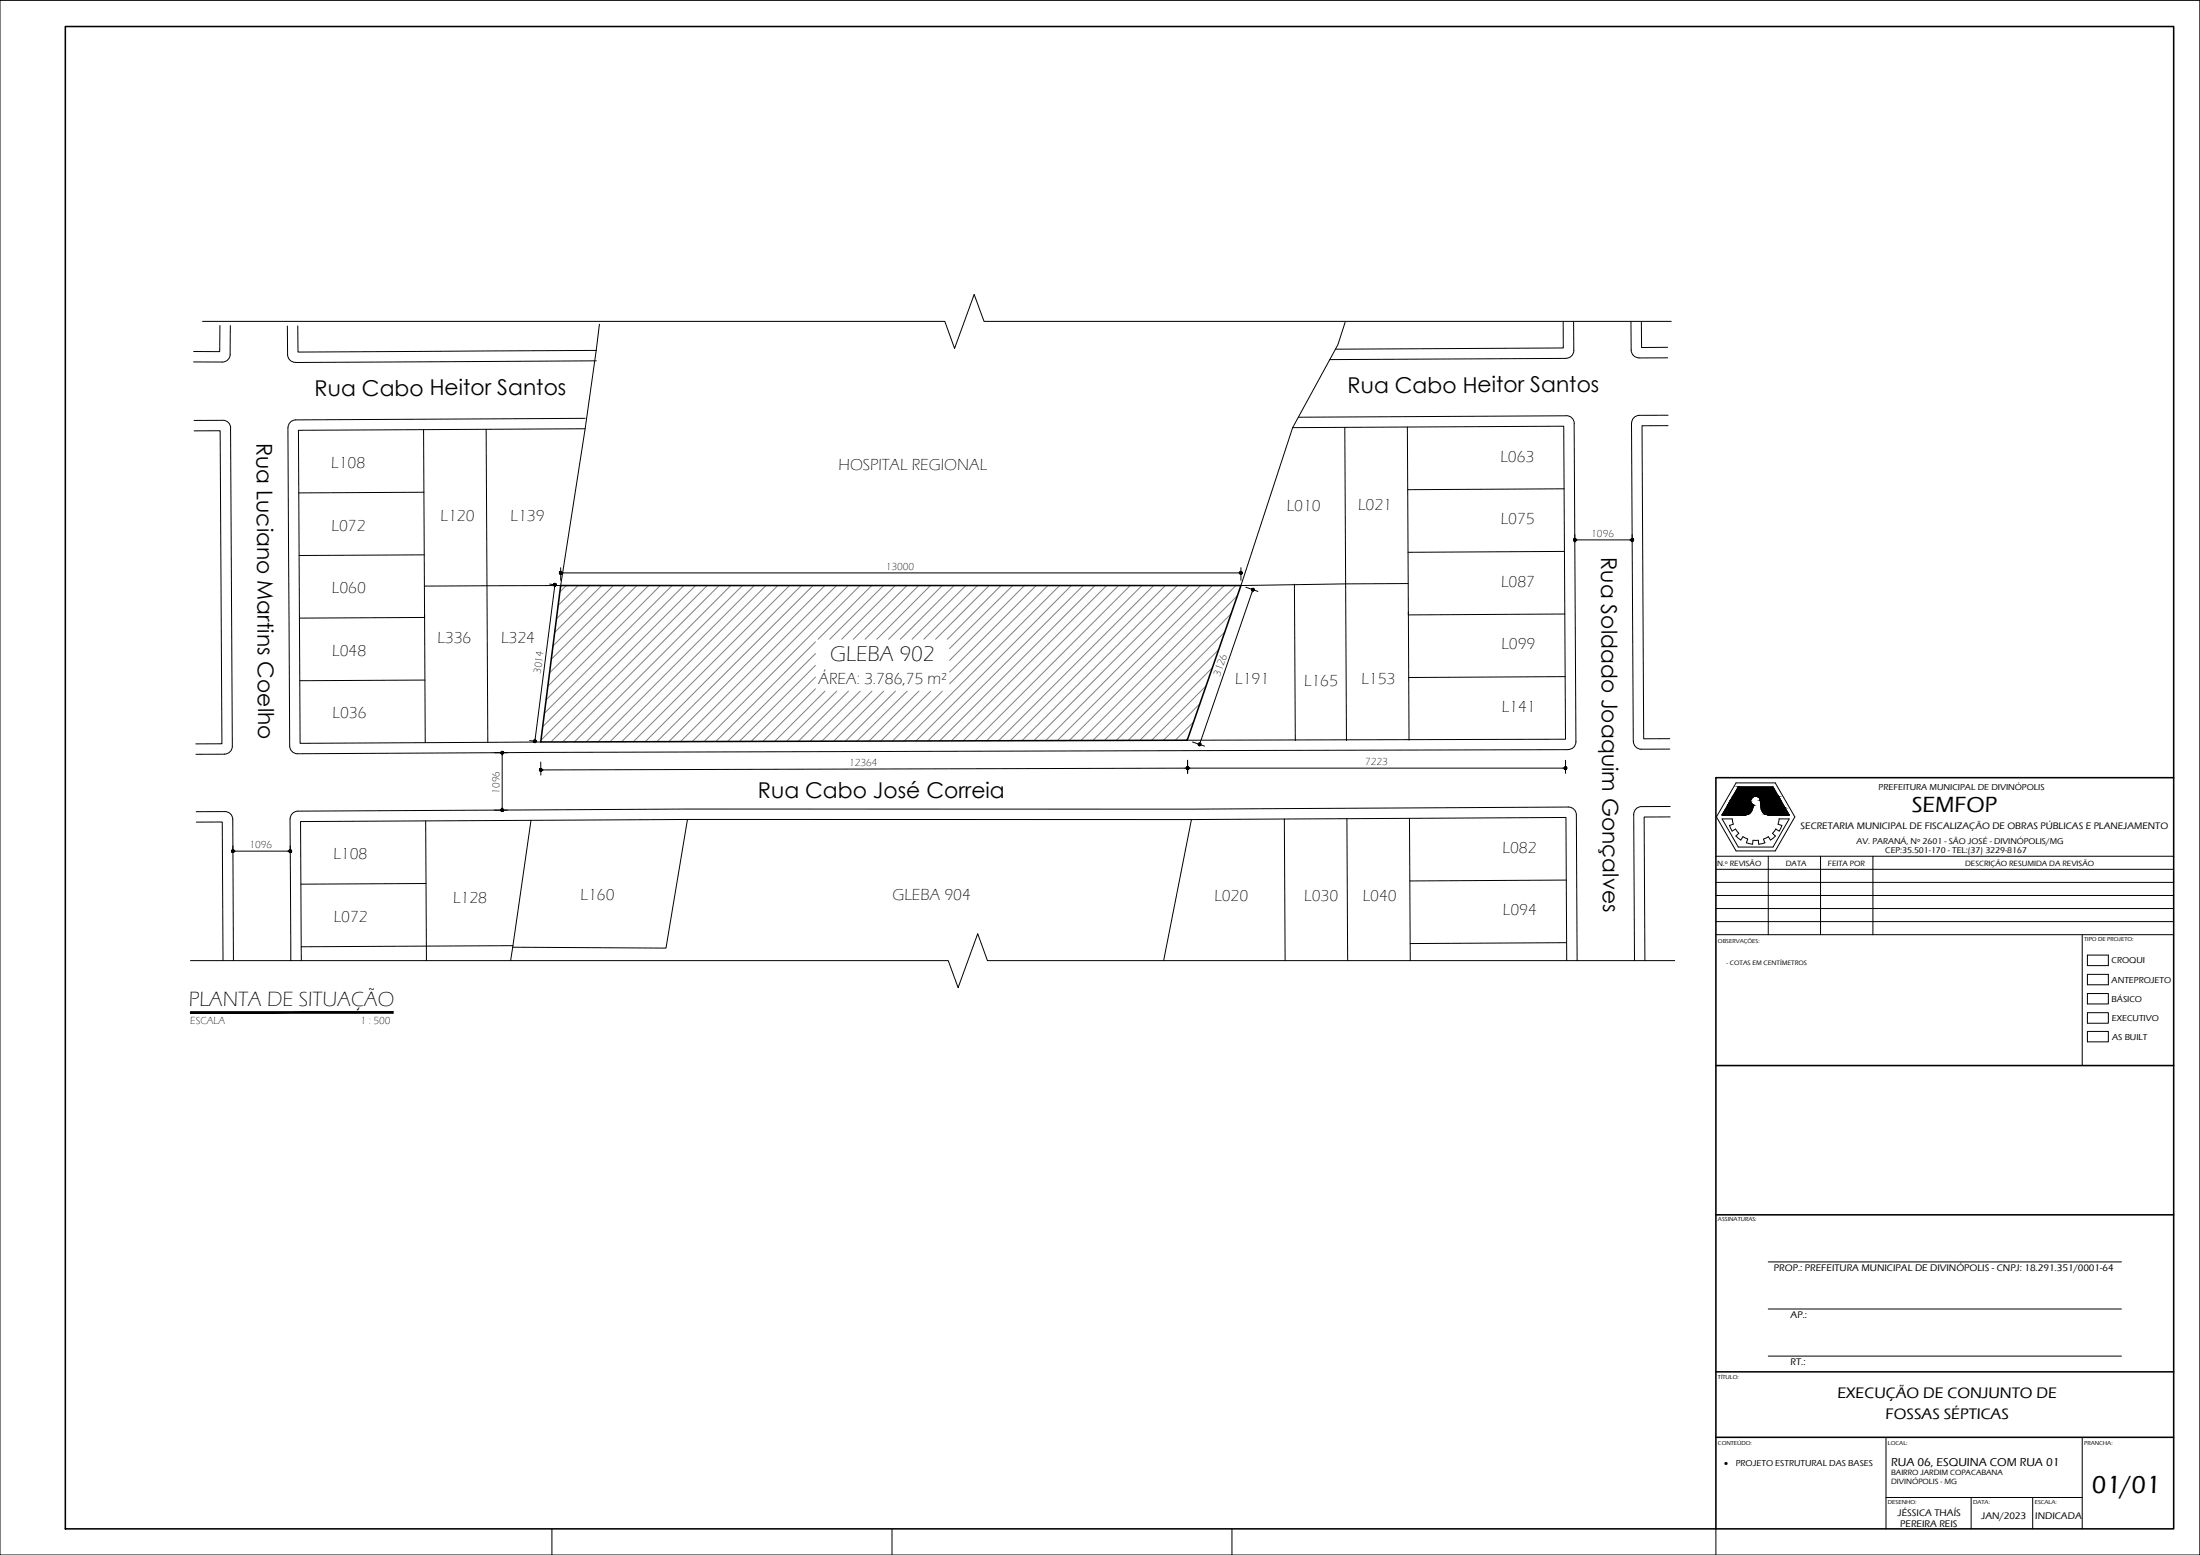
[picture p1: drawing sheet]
<svg xmlns="http://www.w3.org/2000/svg" width="841mm" height="594mm" viewBox="0 0 841 594" stroke-linecap="round" stroke-linejoin="round" font-family="sans-serif">
<!-- layer: 0.4 -->
<g fill="none" stroke="#000" stroke-width=".38">
<path d="M74 138.3h11M84.1 124.3l-.1 10h-10M88 135.3a2.98 2.98 0 0 1-3 3M88.1 124.4l-.1 11M109.9 124.6v10.9a2.98 2.98 0 0 0 3 2.9l115.1-.5M113.8 124.5l.1 10 114-.6M229.2 123.9l-5.5 39.9-9.4 59.9-52.1 .2M514.2 123.1l-2.8 8.7-17.2 31.6M597.6 123v9.9l-87.1 .5M598.7 136.9l-90.4 .5M601.6 123v10.9a2.98 2.98 0 0 1-2.9 3M623.5 122.8l.1 11"/>
<path d="M623.6 133.7a2.98 2.98 0 0 0 3 3M627.5 122.8v10l10-.1M637.5 136.7l-10.9 .1M223.7 159.8l-110.7 .6-1.8 .7a2.98 2.98 0 0 0-1.1 2.3l.6 121.6a2.98 2.98 0 0 0 3 3l93-.5 392.8-1.1M598.8 158.8l-102.5 .6M598.8 158.8a2.92 2.92 0 0 1 3 3l.6 121.6a2.98 2.98 0 0 1-2.9 3M626.7 158.7a2.98 2.98 0 0 0-3 3l.7 121.6M637.7 158.6l-11 .1M74.2 160.6l11-.1a2.98 2.98 0 0 1 3 3M74.2 164.6h10l.6 119.6h-10M88.1 163.5l.7 121.6a2.98 2.98 0 0 1-3 3M161.9 164.1l.4 71.8-47.8 .2"/>
<path d="M185.8 164l.7 119.6M223.7 163.8l-109.6 .6 .6 119.6 92-.5M514.1 163.3l.6 119.6M538 163.2l.4 71.7 59.8-.3M637.7 162.6l-10 .1 .7 119.6 9.9-.1M162.1 188.1l-47.9 .2M597.9 186.7l-59.8 .4M162.2 212l-47.9 .2M598 210.7l-59.7 .3M162.3 234.7l.3 49M494.8 223.2l.4 59.8M538.3 222.9l-63.9 .8 19.8-60.3 103.6-.6 .7 119.6-144.5 .4"/>
<path d="M538.4 233.7l.2 49.1M162.4 259.8l-47.8 .3M598.3 258.5l-59.8 .3M85.9 288.1l-11 .1M624.4 283.3a2.98 2.98 0 0 0 3 2.9h10.9M75 314.1l10-.1 .3 53M75 310.1h11a2.98 2.98 0 0 1 3 2.9l.2 54M110.9 312.9l.3 54.1M110.9 312.9a2.98 2.98 0 0 1 3-3l148.9-.8h192.6l144.2-.8a2.98 2.98 0 0 1 3 3l.3 55.7M162.7 313.6l.3 53.4M203 313.4l-7 48.5M262.8 313.1l-147.9 .8 .3 53.1"/>
<path d="M455.5 313.1l143.1-.8 .3 54.7M491 312.9l.3 54.1M514.9 312.8l.3 54.2M538.8 312.6l.3 54.4M638.5 312.1h-10l.3 54.9M638.5 308.1l-11 .1a2.98 2.98 0 0 0-3 3l.3 55.8M162.9 337.5l-47.9 .3M598.8 336.2l-59.9 .4M195.2 367l.8-5.1 58.6 .3 8.2-49.1h192.7l-10.7 53.9M196.1 361.3l-81 .4M598.9 360.1l-59.8 .4"/>
</g>
<!-- layer: B-COTAS -->
<g fill="none" stroke="#808080" stroke-width=".38">
<path d="M216.5 223.7l-2.5 2.5M221 223.7l-7.6 7.6M225.5 223.7l-12.8 12.7M230 223.7l-18 17.9M234.5 223.7l-23.1 23.1M239 223.7l-28.3 28.2M243.5 223.7l-33.4 33.4M247.9 223.7l-38.5 38.5M252.4 223.7l-43.6 43.6M256.9 223.7l-48.8 48.8M261.4 223.7l-53.9 53.9M265.9 223.7l-59.1 59.1"/>
<path d="M270.4 223.7l-59.8 59.8M274.9 223.7l-59.8 59.8M279.4 223.7l-59.8 59.7M283.8 223.7l-59.7 59.7M288.3 223.7l-59.7 59.7M292.8 223.7l-59.7 59.7M297.3 223.7l-59.7 59.7M301.8 223.7l-59.7 59.7M306.3 223.7l-59.7 59.7M310.8 223.7l-59.7 59.7M315.3 223.7l-59.6 59.7M319.8 223.7l-59.7 59.7"/>
<path d="M324.3 223.7l-59.7 59.6M328.8 223.7l-59.6 59.6M333.2 223.7l-20.5 20.5M337.7 223.7l-20.5 20.5M342.2 223.7l-20.5 20.5M346.7 223.7l-20.5 20.5M351.2 223.7l-20.5 20.5M355.7 223.7l-20.5 20.5M360.2 223.7l-20.5 20.5M364.7 223.7l-20.5 20.5M369.2 223.7l-20.5 20.5M373.7 223.7l-20.6 20.5"/>
<path d="M378.2 223.7l-20.6 20.5M382.7 223.7l-20.6 20.5M387.1 223.7l-24.1 24.1M391.6 223.7l-28.6 28.6M396.1 223.7l-33.1 33.1M400.6 223.7l-37.6 37.6M405.1 223.7l-59.4 59.4M409.6 223.7l-59.4 59.4M414.1 223.7l-59.4 59.4M418.5 223.7l-59.3 59.4M423 223.7l-59.3 59.4M427.6 223.7l-59.4 59.4"/>
<path d="M432.1 223.7l-59.4 59.4M436.5 223.7l-59.3 59.3M441 223.7l-59.3 59.3M445.5 223.7l-59.3 59.3M450 223.7l-59.3 59.3M454.5 223.7l-59.3 59.3M459 223.7l-59.3 59.3M463.5 223.7l-59.3 59.2M468 223.7l-59.3 59.2M470.6 234.5l-48.4 48.4M472.4 223.7l-59.2 59.2M473 227.6l-55.3 55.3"/>
<path d="M311.7 245.2l-38.1 38.1M311.7 249.7l-33.6 33.6M311.7 254.2l-29 29.1M311.7 258.7l-24.6 24.6M463.5 255.1l-27.8 27.7M465.8 248.3l-34.6 34.6M468.2 241.4l-41.5 41.5M311.7 263.2l-20.1 20.1M315.4 264l-19.2 19.2M319.9 264l-19.2 19.2M324.4 264l-19.2 19.2M328.8 264l-19.1 19.2"/>
<path d="M333.3 264l-19.1 19.2M337.8 264l-19.1 19.2M342.3 264l-19.1 19.2M346.8 264l-19.1 19.1M351.3 264l-19.1 19.1M355.8 264l-19.1 19.1M360.3 264l-19.1 19.1M456.3 275.8l-7.1 7M458.7 268.9l-13.9 13.9M461.1 262l-20.9 20.8M453.9 282.6l-.2 .2"/>
</g>
<!-- layer: 0.6 -->
<path d="M214.3 223.7h260.1l-20.5 59.1-247.2 .7z" fill="none" stroke="#000" stroke-width=".59"/>
<!-- layer: CONTORNO TERRENO -->
<path d="M77.4 122.8h283.8l3.7 10.3 7.5-20.6 3.8 10.3h262.7M72.8 367h289.7l3.8 10.3 7.5-20.6 3.7 10.3h262.7" fill="none" stroke="#000" stroke-width=".38"/>
<!-- layer: C-TEXTO-01 -->
<path d="M72.8 386.5v.6l77.5-.6zM72.8 387.1l77.5-.6v.6z" fill="#000" stroke="#000" stroke-width=".38"/>
<!-- layer: B-COTAS -->
<g fill="none" stroke="#000" stroke-width=".38">
<path d="M214.3 216.9v4.8M214.8 218.9h259.1M474.4 216.9v4.8M602 204.3v2.9M602.5 206.3h21M624 204.3v2.7M210.1 223.2l2.3 .2M212 223.9l-7.4 58.8M476.2 224.3l4.7 1.6M478.8 225.7l-20 58.2M189 287.6h5M192 288.1v20.9"/>
<path d="M202.5 282.9l2.2 .3M206.7 291.1l.1 5M453.5 293.5l-246.3 .6M454 295.5v-5v5M454.5 293.5h143.5M455.9 283.5l4.6 1.5M598.5 290.5v5M189 309.5h5M89 323.2v2M89.5 325.2h20.9M111 323.2v2"/>
</g>
<g fill="#000" stroke="#000" stroke-width=".38">
<path d="M213.9 218.9v.2l.4-.2zM213.9 219.1l.4-.2-.2 .4zM214.3 218.9l-.2 .4 .2 .1z"/>
<path d="M214.3 218.9v.5l.3-.1zM214.3 218.9l.5 .2-.2 .2zM214.3 218.9l.5 .2v-.2z"/>
<path d="M214.1 218.5l.2 .4v-.5zM214.1 218.5l.2 .4-.4-.3zM213.9 218.6v.3h.4z"/>
<path d="M214.3 218.9h.5v-.3zM214.6 218.5l.2 .1-.5 .3zM214.3 218.4v.5l.3-.4z"/>
<path d="M473.9 218.9v.2l.5-.2zM473.9 219.1l.5-.2-.3 .4zM474.4 218.9l-.3 .4 .3 .1z"/>
<path d="M474.1 218.5l.3 .4v-.5zM473.9 218.6l.2-.1 .3 .4zM473.9 218.6v.3h.5z"/>
<path d="M474.4 218.9v.5l.2-.1zM474.4 218.9l.4 .2-.2 .2zM474.4 218.9l.4 .2 .1-.2z"/>
<path d="M474.4 218.9h.5l-.1-.3zM474.6 218.5l.2 .1-.4 .3zM474.4 218.4v.5l.2-.4z"/>
<path d="M601.6 206.3v.2l.4-.2zM601.6 206.5l.4-.2-.2 .4zM602 206.3l-.2 .4 .2 .1z"/>
<path d="M602 206.3v.5l.3-.1zM602 206.3l.5 .2-.2 .2zM602 206.3l.5 .2v-.2z"/>
<path d="M601.8 205.8l.2 .5v-.5zM601.6 206l.2-.2 .2 .5zM601.6 206v.3h.4z"/>
<path d="M602 206.3h.5v-.3zM602.3 205.8l.2 .2-.5 .3zM602 205.8v.5l.3-.5z"/>
<path d="M623.5 206.3v.2l.5-.2zM623.5 206.5l.5-.2-.3 .4zM624 206.3l-.3 .4 .3 .1z"/>
<path d="M623.7 205.8l.3 .5v-.5zM623.5 206l.2-.2 .3 .5zM623.5 206v.3h.5z"/>
<path d="M624 206.3v.5l.2-.1zM624 206.3l.4 .2-.2 .2zM624 206.3l.4 .2 .1-.2z"/>
<path d="M624 206.3h.5l-.1-.3zM624.2 205.8l.2 .2-.4 .3zM624 205.8v.5l.2-.5z"/>
<path d="M211.6 223.4l.1 .2 .4-.2zM211.7 223.6l.4-.2-.3 .4zM212.1 223.4l-.3 .4 .2 .1z"/>
<path d="M212.1 223.4l-.1 .5h.3zM212.1 223.4l.4 .3-.2 .2zM212.1 223.4l.4 .3 .1-.2z"/>
<path d="M211.9 222.9l.2 .5 .1-.5zM211.7 223.1l.2-.2 .2 .5zM211.7 223.1l-.1 .3h.5z"/>
<path d="M212.1 223.4l.5 .1v-.3zM212.4 223l.2 .2-.5 .2zM212.2 222.9l-.1 .5 .3-.4z"/>
<path d="M478.5 225.1v.3l.5-.1zM478.5 225.4l.5-.1-.4 .3zM478.6 225.6l.2 .1 .2-.4z"/>
<path d="M479 225.3l-.2 .4 .2 .1zM479 225.3l.3 .4-.3 .1zM479 225.3l.3 .4 .1-.3z"/>
<path d="M478.9 224.8l.1 .5 .1-.5zM478.6 224.9l.3-.1 .1 .5zM478.6 224.9l-.1 .2 .5 .2z"/>
<path d="M479 225.3l.4 .1 .1-.2zM479 225.3l.3-.3 .2 .2zM479.1 224.8l-.1 .5 .3-.3z"/>
<path d="M191.5 287.6l.1 .2 .4-.2zM191.6 287.8l.4-.2-.3 .4zM192 287.6l-.3 .4 .3 .1z"/>
<path d="M191.7 287.2l.3 .4v-.5zM191.6 287.3l.1-.1 .3 .4zM191.6 287.3l-.1 .3h.5z"/>
<path d="M192 287.6v.5l.2-.1zM192 287.6l.4 .2-.2 .2zM192 287.6l.4 .2 .1-.2z"/>
<path d="M192 287.6h.5l-.1-.3zM192.2 287.2l.2 .1-.4 .3zM192 287.1v.5l.2-.4z"/>
<path d="M204 283.1v.3l.5-.2zM204 283.4l.5-.2-.3 .4zM204.5 283.2l-.3 .4 .2 .1z"/>
<path d="M204.5 283.2l-.1 .5 .3-.1zM204.5 283.2l.4 .3-.2 .1zM204.5 283.2l.4 .3 .1-.2z"/>
<path d="M204.3 282.8l.2 .4 .1-.5zM204.1 282.9l.2-.1 .2 .4zM204.1 282.9l-.1 .2 .5 .1z"/>
<path d="M204.5 283.2l.5 .1-.1-.3zM204.8 282.8l.1 .2-.4 .2zM204.6 282.7l-.1 .5 .3-.4z"/>
<path d="M206.2 294.1l.1 .3 .4-.3zM206.3 294.4l.4-.3-.2 .5zM206.7 294.1l-.2 .5 .2 .1z"/>
<path d="M206.7 294.1v.6l.3-.1zM206.7 294.1l.5 .3-.2 .2zM206.7 294.1l.5 .3v-.3z"/>
<path d="M206.5 293.7l.2 .4v-.5zM206.5 293.7l.2 .4-.4-.2zM206.3 293.9l-.1 .2h.5z"/>
<path d="M206.7 294.1h.5v-.2zM207 293.7l.2 .2-.5 .2zM206.7 293.6v.5l.3-.4z"/>
<path d="M453.5 293.5l.1 .2 .4-.2zM453.6 293.7l.4-.2-.3 .4zM454 293.5l-.3 .4 .3 .1z"/>
<path d="M453.5 293.5l.1 .2 .4-.2zM453.6 293.7l.4-.2-.2 .4zM454 293.5l-.2 .4 .2 .1z"/>
<path d="M454 293.5v.5l.2-.1zM454 293.5l.4 .2-.2 .2zM454 293.5l.4 .2 .1-.2z"/>
<path d="M453.7 293l.3 .5v-.5zM453.7 293l.3 .5-.4-.3zM453.6 293.2l-.1 .3h.5z"/>
<path d="M453.8 293l.2 .5v-.5zM453.6 293.2l.2-.2 .2 .5zM453.6 293.2l-.1 .3h.5z"/>
<path d="M454 293.5v.5l.3-.1zM454 293.5l.4 .2-.1 .2zM454 293.5l.4 .2 .1-.2z"/>
<path d="M454 293.5h.5l-.1-.3zM454.3 293l.1 .2-.4 .3zM454 293v.5l.3-.5z"/>
<path d="M454 293.5h.5l-.1-.3zM454.2 293l.2 .2-.4 .3zM454 293v.5l.2-.5z"/>
<path d="M458.1 284.2v.3l.5-.1zM458.1 284.5l.5-.1-.4 .3zM458.2 284.7l.2 .2 .2-.5z"/>
<path d="M458.6 284.4l-.2 .5h.3zM458.6 284.4l.3 .4-.2 .1zM458.6 284.4l.3 .4 .2-.2z"/>
<path d="M458.5 283.9l.1 .5 .2-.5zM458.3 284l.2-.1 .1 .5zM458.3 284l-.2 .2 .5 .2z"/>
<path d="M458.6 284.4l.5 .2v-.3zM458.6 284.4l.4-.3 .1 .2zM458.8 283.9l-.2 .5 .4-.3z"/>
<path d="M598 293.5v.2l.5-.2zM598 293.7l.5-.2-.3 .4zM598.5 293.5l-.3 .4 .3 .1z"/>
<path d="M598.2 293l.3 .5v-.5zM598 293.2l.2-.2 .3 .5zM598 293.2v.3h.5z"/>
<path d="M598.5 293.5v.5l.2-.1zM598.5 293.5l.4 .2-.2 .2zM598.5 293.5l.4 .2v-.2z"/>
<path d="M598.5 293.5h.4v-.3zM598.7 293l.2 .2-.4 .3zM598.5 293v.5l.2-.5z"/>
<path d="M191.5 309.5l.1 .3 .4-.3zM191.6 309.8l.4-.3-.3 .4zM192 309.5l-.3 .4 .3 .1z"/>
<path d="M192 309.5v.5l.2-.1zM192 309.5l.4 .3-.2 .1zM192 309.5l.4 .3 .1-.3z"/>
<path d="M191.7 309.1l.3 .4v-.5zM191.7 309.1l.3 .4-.4-.2zM191.6 309.3l-.1 .2h.5z"/>
<path d="M192 309.5h.5l-.1-.2zM192.2 309.1l.2 .2-.4 .2zM192 309v.5l.2-.4z"/>
<path d="M88.5 325.2l.1 .2 .4-.2zM88.6 325.4l.4-.2-.2 .4zM89 325.2l-.2 .4 .2 .1z"/>
<path d="M89 325.2v.5l.3-.1zM89 325.2l.5 .2-.2 .2zM89 325.2l.5 .2v-.2z"/>
<path d="M88.8 324.8l.2 .4v-.5zM88.6 324.9l.2-.1 .2 .4zM88.6 324.9l-.1 .3h.5z"/>
<path d="M89 325.2h.5v-.3zM89.3 324.8l.2 .1-.5 .3zM89 324.7v.5l.3-.4z"/>
<path d="M110.4 325.2l.1 .2 .5-.2zM110.5 325.4l.5-.2-.3 .4zM111 325.2l-.3 .4 .3 .1z"/>
<path d="M110.7 324.8l.3 .4v-.5zM110.7 324.8l.3 .4-.5-.3zM110.5 324.9l-.1 .3h.6z"/>
<path d="M111 325.2v.5l.2-.1zM111 325.2l.4 .2-.2 .2zM111 325.2l.4 .2 .1-.2z"/>
<path d="M111 325.2h.5l-.1-.3zM111.2 324.8l.2 .1-.4 .3zM111 324.7v.5l.2-.4z"/>
</g>
<!-- layer: 06 -->
<path d="M25 10.1h806v574h-806zM831 297.1h-175v287M656 407.1h175M656 464.1h175M656 524.1h175M656 549.1h175" fill="none" stroke="#000" stroke-width=".59"/>
<!-- layer: 01 -->
<g fill="none" stroke="#000" stroke-width=".38">
<path d="M0 .1h841v594h-841zM663.7 299.1h14.9l7.5 13-7.5 13h-14.9l-7.5-13zM661.2 315.3l.9 2.2 1.4-.8 1.2 1.7-1.1 1 1.1 1 .8 .5 .8-1.2 1.8 .8M662.2 312.9h-3.9l6.2 10.7h13.3l6.2-10.7h-3.9M662.2 312.8l.4 2M662.6 314.9l-1.4 .5M669.6 306.9l.9 .8-.7 1.7M669.6 305.1a1.8 1.8 0 0 1 2-.9 1.8 1.8 0 0 1 1.4 1.6M669.6 305.1l-.8 .7-.7 .2 .7 .1 .8 .8M669.8 309.4l-.6 1-1.6 .9-9.3 .1 6.2-10.8h13.3l6.2 10.8h-7.8M672.9 305.8a6.1 6.1 0 0 0 1.1 4.5l1 .8 1.2 .2M678.7 319.4l-1.8 1.5-.9-1.2-1.8 .8"/>
<path d="M679.7 314.9l1.4 .5M680.1 317.5l-1.2-.8-1.3 1.6 1.1 1.1M680.1 312.8l-.4 2M681.2 315.3l-1 2.2M656 337.1h175M656 332.1h175M668.1 320.6l-.5 1.4M670.1 321.1l-.1 1.4-2.4-.5M670.1 321h2.1M672.2 321.1l.2 1.4 2.3-.5M674.2 320.6l.5 1.4M676 327.1v30"/>
<path d="M696 327.1v30M716 327.1v30M656 352.1h175M656 347.1h175M656 342.1h175M798 379.6h8v4h-8zM798 364.9h8v4h-8zM798 372.3h8v3.9h-8zM798 386.9h8v4h-8zM798 394.1h8v3.9h-8zM676 482.1h135M676 518.1h135"/>
<path d="M676 500.1h135M211 584.1v10M341 584.1v10M471 584.1v10M656 584.1v10"/>
</g>
<g fill="#000" stroke="#000" stroke-width=".38">
<path d="M658.3 311.3h9.2zM658.3 311.3l8.7 .1z"/>
<path d="M658.4 311.2h9.6zM658.4 311.2l9.1 .1z"/>
<path d="M661.4 306h7zM661.4 306h6.7z"/>
<path d="M661.4 306h7zM661.4 306h7z"/>
<path d="M661.4 306l7.3 .1zM661.4 306l7.3 .1z"/>
<path d="M658.5 311l9.5 .2 .5-.2zM658.5 311l9.5 .2h-9.6z"/>
<path d="M661.5 305.9h7.2zM661.5 305.9l6.9 .1z"/>
<path d="M661.3 306.1l7.7 .1zM661.3 306.1l7.7 .1z"/>
<path d="M658.7 310.7l9.8 .3 .4-.3zM658.7 310.7l9.8 .3h-10z"/>
<path d="M661.5 305.7h7.5zM661.5 305.7l7.2 .2z"/>
<path d="M661.3 306.2l7.9 .2-.2-.2zM661.3 306.2l7.9 .2h-8z"/>
<path d="M661.7 305.6h7.5zM661.7 305.6l7.3 .1h-7.5z"/>
<path d="M661.2 306.4l8.2 .2-.2-.2zM661.2 306.4l8.2 .2h-8.4z"/>
<path d="M658.9 310.3l10 .4 .4-.4zM658.9 310.3l10 .4h-10.2z"/>
<path d="M661.8 305.4l7.4 .2 .2-.2zM661.8 305.4l7.4 .2h-7.5z"/>
<path d="M661 306.6l8.6 .3-.2-.3zM661 306.6l8.6 .3h-8.7z"/>
<path d="M661.9 305.1l7.5 .3 .2-.3zM661.9 305.1l7.5 .3h-7.6z"/>
<path d="M660.9 306.9l8.9 .2-.2-.2zM660.9 306.9l8.9 .2h-9.1z"/>
<path d="M659.2 309.9l10.1 .4 .3-.4zM659.2 309.9l10.1 .4h-10.4z"/>
<path d="M660.7 307.1l9.3 .3-.2-.3zM660.7 307.1l9.3 .3h-9.4z"/>
<path d="M662.1 304.8l7.5 .3 .2-.3zM662.1 304.8l7.5 .3h-7.7z"/>
<path d="M659.4 309.4l10.2 .5 .2-.5zM659.4 309.4l10.2 .5h-10.4z"/>
<path d="M660.6 307.4l9.6 .1zM660.6 307.4l9.6 .1z"/>
<path d="M662.2 304.6l7.6 .2 .3-.2zM662.2 304.6l7.6 .2h-7.7z"/>
<path d="M660.5 307.5l10 .2zM660.5 307.5l10 .2z"/>
<path d="M662.3 304.4h8zM662.3 304.4l7.8 .2h-7.9z"/>
<path d="M660.4 307.7l9.4 1.7 .7-1.7zM660.4 307.7l9.4 1.7h-10.4z"/>
<path d="M662.4 304.3h8.3zM662.4 304.3l7.9 .1z"/>
<path d="M662.4 304.2h8.6zM662.4 304.2h8.6z"/>
<path d="M662.4 304.2h8.6zM662.4 304.2l8.3 .1z"/>
<path d="M664.5 300.6l15.3 3.6-2-3.6zM664.5 300.6l15.3 3.6h-17.4z"/>
<path d="M671 304.2h8.9zM671 304.2h8.9z"/>
<path d="M671.4 304.2l8.5 .1zM671.4 304.2l8.5 .1z"/>
<path d="M671.7 304.3l8.3 .1zM671.7 304.3l8.3 .1z"/>
<path d="M672 304.4l8.1 .2zM672 304.4l8.1 .2z"/>
<path d="M672.3 304.6l8 .3-.2-.3zM672.3 304.6l8 .3h-7.8z"/>
<path d="M672.5 304.9l7.9 .3-.1-.3zM672.5 304.9l7.9 .3h-7.7z"/>
<path d="M672.7 305.2l7.9 .3-.2-.3zM672.7 305.2l7.9 .3h-7.8z"/>
<path d="M672.8 305.5l8 .3-.2-.3zM672.8 305.5l8 .3h-7.9z"/>
<path d="M672.9 305.8l9.5 2.8-1.6-2.8zM672.9 305.8l9.5 2.8h-9.2z"/>
<path d="M673.2 308.6l9.5 .6-.3-.6zM673.2 308.6l9.5 .6h-9.4z"/>
<path d="M673.3 309.2l9.7 .5-.3-.5zM673.3 309.2l9.7 .5h-9.5z"/>
<path d="M673.5 309.7l9.8 .4-.3-.4zM673.5 309.7l9.8 .4h-9.5z"/>
<path d="M673.8 310.1l9.7 .5-.2-.5zM673.8 310.1l9.7 .5h-9.3z"/>
<path d="M674.2 310.6l9.5 .3-.2-.3zM674.2 310.6l9.5 .3h-9.1z"/>
<path d="M674.6 310.9l9.3 .3-.2-.3zM674.6 310.9l9.3 .3h-8.8z"/>
<path d="M675.1 311.2l8.8 .1zM675.1 311.2l8.8 .1z"/>
<path d="M675.6 311.3l8.4 .1zM675.6 311.3l8.4 .1z"/>
</g>
<!-- layer: 02 -->
<path d="M656 327.1h175M656 357.1h175M796 357.1v50M721 549.1v35M796 549.1v35M721 572.1h75M753.5 572.1v12M777.1 572.1v12" fill="none" stroke="#000" stroke-width=".38"/>
<text font-size="9.8" x="799.7" y="570.3">01/01</text>
<text font-size="8.6" x="730.8" y="310.3">SEMFOP</text>
<text font-size="8.4" x="317.3" y="252.7">GLEBA 902</text>
<g font-size="8.3">
<text x="120.3" y="151.3">Rua Cabo Heitor Santos</text>
<text x="515.2" y="150.2">Rua Cabo Heitor Santos</text>
<text x="98.1" y="169.1" transform="rotate(90 98.1 169.1)">Rua Luciano Martins Coelho</text>
<text x="612.1" y="212.8" transform="rotate(90 612.1 212.8)">Rua Soldado Joaquim Gonçalves</text>
<text x="289.7" y="305">Rua Cabo José Correia</text>
</g>
<text font-size="8.1" x="72.2" y="384.3">PLANTA DE SITUAÇÃO</text>
<g font-size="6.3">
<text x="126.7" y="178.8">L108</text>
<text x="320.5" y="179.5">HOSPITAL REGIONAL</text>
<text x="573.6" y="176.3">L063</text>
<text x="492" y="195.2">L010</text>
<text x="519.2" y="195">L021</text>
<text x="126.8" y="202.7">L072</text>
<text x="168.4" y="199.2">L120</text>
<text x="195.2" y="199">L139</text>
<text x="573.7" y="200.3">L075</text>
<text x="126.9" y="226.6">L060</text>
<text x="573.9" y="224.2">L087</text>
<text x="167.3" y="245.8">L336</text>
<text x="191.6" y="245.6">L324</text>
<text x="127" y="250.5">L048</text>
<text x="574" y="248.1">L099</text>
<text x="312.9" y="261.4">ÁREA: 3.786,75 m²</text>
<text x="472.2" y="261.3">L191</text>
<text x="498.5" y="262">L165</text>
<text x="520.5" y="261.4">L153</text>
<text x="127.2" y="274.5">L036</text>
<text x="574.1" y="272">L141</text>
<text x="127.5" y="328.3">L108</text>
<text x="574.4" y="325.8">L082</text>
<text x="173.2" y="345.1">L128</text>
<text x="222" y="343.7">L160</text>
<text x="341.2" y="343.7">GLEBA 904</text>
<text x="464.2" y="344.1">L020</text>
<text x="498.6" y="344.1">L030</text>
<text x="521" y="344.1">L040</text>
<text x="127.6" y="352.2">L072</text>
<text x="574.5" y="349.7">L094</text>
</g>
<g font-size="6">
<text x="702.4" y="534.3">EXECUÇÃO DE CONJUNTO DE</text>
<text x="720.8" y="542.1">FOSSAS SÉPTICAS</text>
</g>
<text font-size="4.5" x="723" y="560.1">RUA 06, ESQUINA COM RUA 01</text>
<g font-size="4.1">
<text x="608.3" y="205.2">1096</text>
<text x="338.6" y="217.8">13000</text>
<text x="206.7" y="257.5" transform="rotate(-83 206.7 257.5)">3014</text>
<text x="466.3" y="258.6" transform="rotate(-71 466.3 258.6)">3126</text>
<text x="324.6" y="292.7">12364</text>
<text x="521.8" y="292.4">7223</text>
<text x="190.9" y="303.2" transform="rotate(-90 190.9 303.2)">1096</text>
<text x="95.3" y="324.1">1096</text>
<text x="72.7" y="391.3">ESCALA</text>
<text x="137.8" y="391.3">1 : 500</text>
</g>
<g font-size="3.8">
<text x="678.1" y="485.7">PROP.: PREFEITURA MUNICIPAL DE DIVINÓPOLIS - CNPJ: 18.291.351/0001-64</text>
<text x="684.5" y="503.4">AP.:</text>
<text x="684.5" y="521.4">RT.:</text>
<text x="725.4" y="579.3">JÉSSICA THAÍS</text>
<text x="757.4" y="580.2">JAN/2023</text>
<text x="778" y="580.2">INDICADA</text>
<text x="726.4" y="583.5">PEREIRA REIS</text>
</g>
<text font-size="3.7" x="688.3" y="316.6">SECRETARIA MUNICIPAL DE FISCALIZAÇÃO DE OBRAS PÚBLICAS E PLANEJAMENTO</text>
<g font-size="3.4">
<text x="718.1" y="301.8">PREFEITURA MUNICIPAL DE DIVINÓPOLIS</text>
<text x="807.2" y="368.1">CROQUI</text>
<text x="807.2" y="375.4">ANTEPROJETO</text>
<text x="807.2" y="382.7">BÁSICO</text>
<text x="807.3" y="390.1">EXECUTIVO</text>
<text x="807.4" y="397.2">AS BUILT</text>
<text x="663.6" y="560">PROJETO ESTRUTURAL DAS BASES</text>
</g>
<g font-size="3.3">
<text x="709.7" y="322.5">AV. PARANÁ, Nº 2601 - SÃO JOSÉ - DIVINÓPOLIS/MG</text>
<text x="720.7" y="325.8">CEP:35.501-170 - TEL:(37) 3229-8167</text>
<text x="659.1" y="560">·</text>
</g>
<g font-size="3">
<text x="656.5" y="330.7">N.º REVISÃO</text>
<text x="682.7" y="330.7">DATA</text>
<text x="698.8" y="330.7">FEITA POR</text>
<text x="751.2" y="330.7">DESCRIÇÃO RESUMIDA DA REVISÃO</text>
<text x="723" y="563.5">BAIRRO JARDIM COPACABANA</text>
<text x="723" y="567.1">DIVINÓPOLIS - MG</text>
</g>
<text font-size="2.6" x="660.1" y="368.8">- COTAS EM CENTÍMETROS</text>
<g font-size="2.3">
<text x="796.8" y="359.3">TIPO DE PROJETO:</text>
<text x="656.8" y="360.1">OBSERVAÇÕES:</text>
<text x="656.8" y="466.4">ASSINATURAS:</text>
<text x="656.8" y="526.9">TÍTULO:</text>
<text x="656.8" y="551.9">CONTEÚDO:</text>
<text x="721.7" y="551.9">LOCAL:</text>
<text x="796.8" y="551.9">PRANCHA:</text>
<text x="721.7" y="574.7">DESENHO:</text>
<text x="754.3" y="574.7">DATA:</text>
<text x="777.8" y="574.7">ESCALA:</text>
</g>
</svg>
